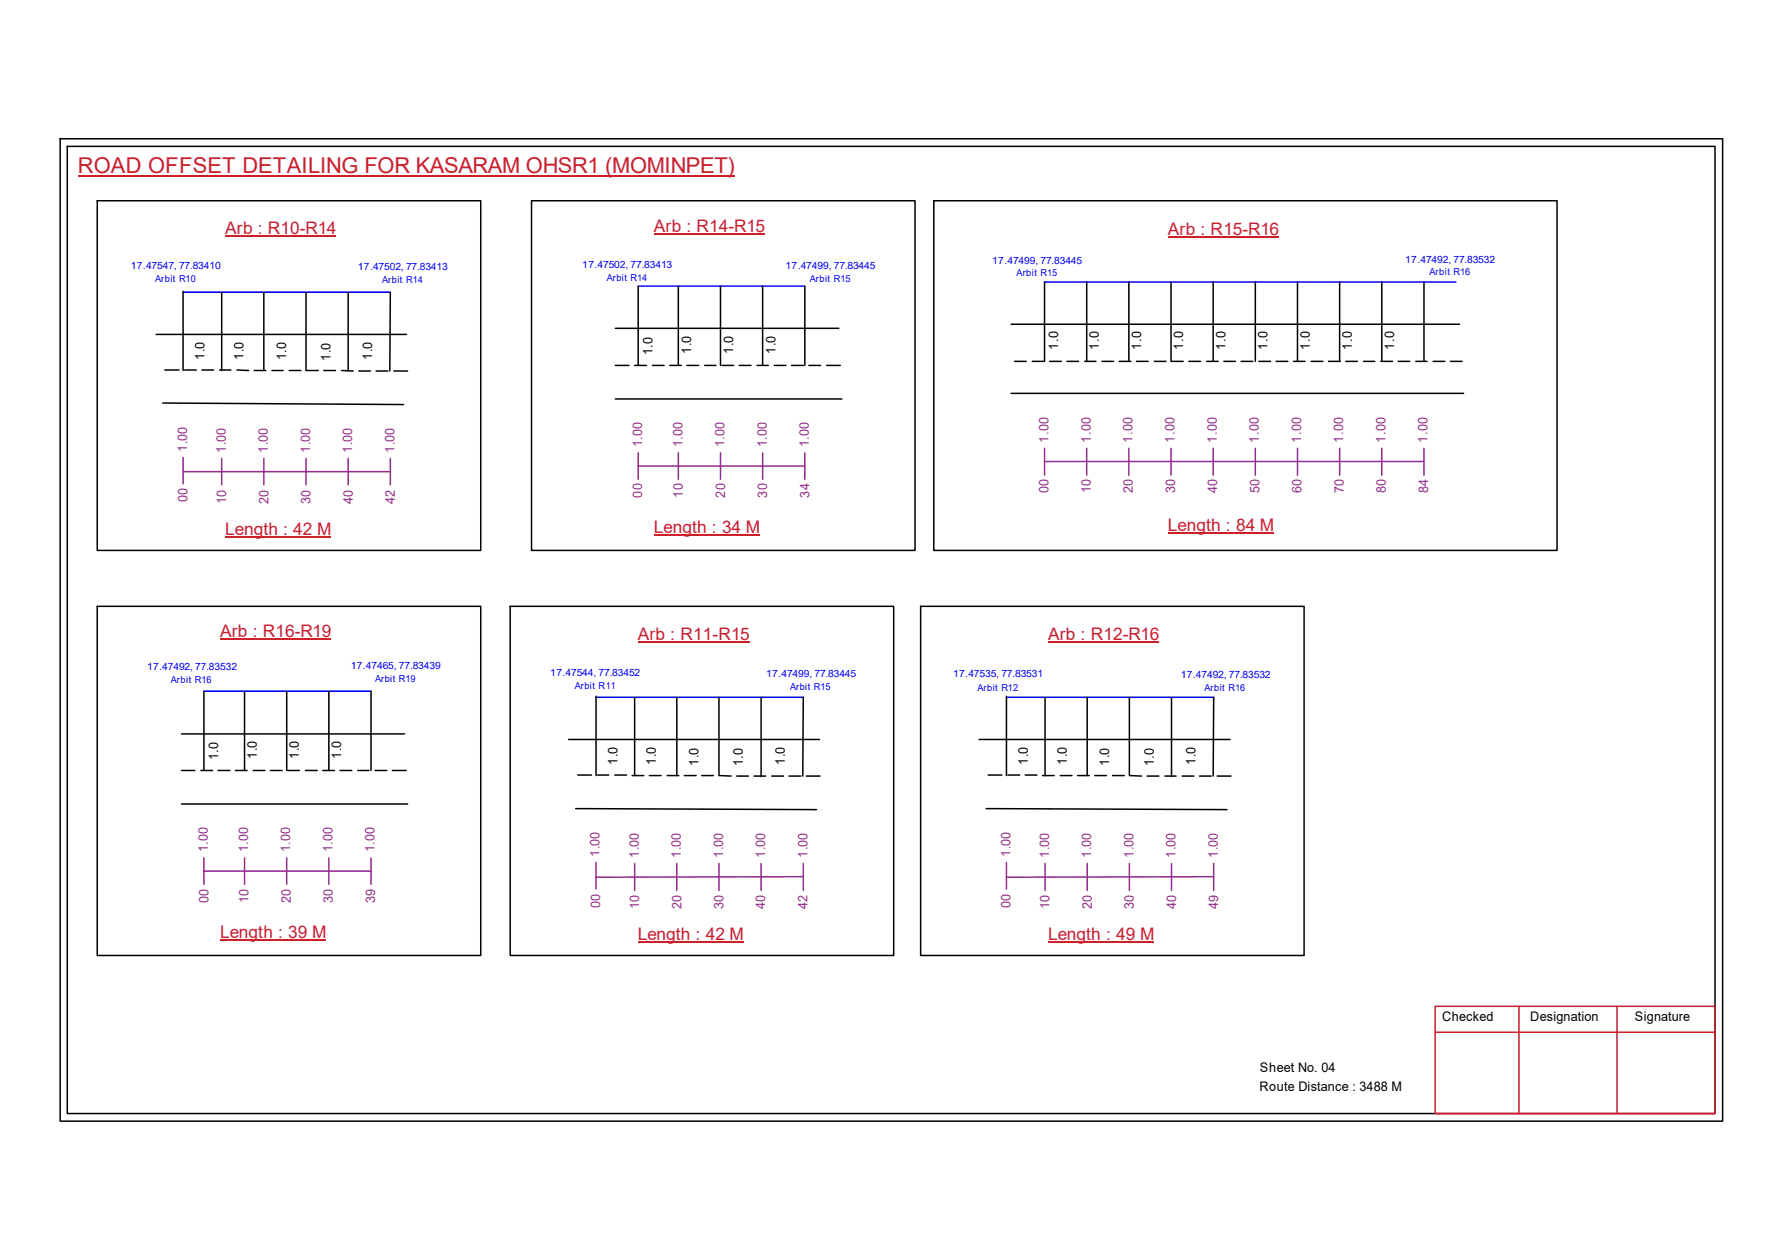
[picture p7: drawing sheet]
<svg xmlns="http://www.w3.org/2000/svg" width="297mm" height="210mm" viewBox="0 0 297 210" stroke-linecap="round" stroke-linejoin="round" font-family="sans-serif">
<g fill="none" stroke="#000" stroke-width=".25">
<path d="M10 23.1h277.1v163.7h-277.1zM11.2 24.4h274.7v161.1h-274.7zM16.2 33.4h63.9v58.3h-63.9zM88.6 33.4h63.9v58.3h-63.9zM155.7 33.4h103.8v58.3h-103.8zM26 55.7h41.8M30.5 48.5v13.2M37 48.7v13M44 48.7v13M51 48.7v13M58 48.7v13.1M65.1 48.7l-.1 13.1"/>
<path d="M102.6 54.7h37.2M106.4 47.7v13.2M113.1 47.7v13.2M120.1 47.7v13.2M127.1 47.7v13.2M134.2 47.7v13.2M168.5 54h74.8M174.1 47v13.2M181.1 47v13.2M188.2 47v13.2M195.2 47v13.2M202.2 47v13.2"/>
<path d="M209.3 47v13.2M216.3 47v13.2M223.3 47v13.2M230.3 47v13.2M237.4 47v13.2M27.1 67.1l40.2 .3M27.5 61.6h2.3M30.8 61.6h1.9M33.7 61.6h1.9M36.6 61.6h1.9M39.5 61.6l1.9 .1M42.4 61.7h1.9"/>
<path d="M45.3 61.7h1.9M48.2 61.7h2M51.1 61.7h1.9M54 61.7h1.9M56.9 61.7l2 .1M59.8 61.8h2M62.7 61.8h1.9M65.7 61.8h2.2M102.6 66.5h37.7M102.6 60.9h2.3M105.8 60.9h1.9M108.8 60.9h1.9"/>
<path d="M111.6 60.9h2M114.5 60.9h2M117.5 60.9h1.8M120.4 60.9h1.9M123.2 60.9h2M126.2 60.9h1.9M129.1 60.9h1.9M131.9 60.9h2M134.8 60.9h2M137.8 60.9h2.3M168.5 65.5h75.5M169.1 60.2h2"/>
<path d="M172.1 60.2h1.8M175 60.2h1.9M177.8 60.2h2M180.8 60.2h1.9M183.7 60.2h1.9M186.6 60.2h1.9M189.4 60.2h2M192.4 60.2h1.9M195.3 60.2h1.9M198.2 60.2h1.9M201.1 60.2h2M204 60.2h1.9"/>
<path d="M206.9 60.2h1.9M209.8 60.2h2M212.7 60.2h2M215.6 60.2h1.9M218.6 60.2h1.9M221.4 60.2h2M224.3 60.2h2M227.3 60.2h1.8M230.2 60.2h1.9M233 60.2h2M236 60.2h1.9M238.9 60.2h1.9"/>
<path d="M241.8 60.2h1.9M16.2 101h63.9v58.2h-63.9zM34 115.1v13.3M40.8 115.1v13.3M47.8 115.1v13.3M54.8 115.1v13.3M61.8 115.1v13.3M85 101h64v58.2h-64zM99.4 116v13.2M105.8 116.2v13M112.8 116.2v13M119.8 116.2v13"/>
<path d="M126.9 116.2v13.2M133.9 116.2l-.1 13.1M153.5 101h63.9v58.2h-63.9zM167.8 116v13.2M174.2 116.2v13M181.2 116.2v13M188.3 116.2v13M195.3 116.2v13.2M202.3 116.2l-.1 13.1M30.3 122.3h37.1M30.3 133.9h37.6M30.3 128.4h2.2"/>
<path d="M33.5 128.4h1.9M36.4 128.4h1.9M39.2 128.4h2M42.2 128.4h2M45.1 128.4h1.9M48 128.4h1.9M50.9 128.4h2M53.8 128.4h1.9M56.7 128.4h1.9M59.6 128.4h1.9M62.5 128.4h2M65.4 128.4h2.3"/>
<path d="M94.8 123.2h41.8M96 134.7l40.1 .2M96.3 129.1h2.3M99.6 129.1h1.9M102.5 129.1h1.9M105.4 129.2h1.9M108.2 129.2h2M111.2 129.2h2M114.1 129.2h1.9M117 129.2h1.9M119.9 129.2l2 .1M122.8 129.3h2"/>
<path d="M125.7 129.3h1.9M128.6 129.3h2M131.5 129.3h2M134.4 129.3h2.3M163.2 123.2h41.8M164.4 134.7l40.1 .2M164.7 129.1h2.3M168 129.1h2M170.9 129.1h1.9M173.8 129.2h1.9M176.7 129.2h2M179.6 129.2h2"/>
<path d="M182.5 129.2h1.9M185.5 129.2h1.9M188.3 129.2l2 .1M191.2 129.3h2M194.2 129.3h1.8M197.1 129.3h1.9M199.9 129.3h2M202.9 129.3h2.3"/>
</g>
<path d="M239.2 167.6h46.7v17.9h-46.7zM239.2 172h46.7M253.2 167.6v17.9M269.5 167.6v17.9" fill="none" stroke="#cc1f26" stroke-width=".25"/>
<path d="M13 29.3h109.5" fill="none" stroke="#cd2027" stroke-width=".25"/>
<path d="M30.5 48.7h34.6M106.4 47.7h27.8M174.1 47h68.6M34 115.1h27.8M99.4 116.2h34.5M167.8 116.2h34.5" fill="none" stroke="#00f" stroke-width=".25"/>
<g fill="none" stroke="#93278f" stroke-width=".25">
<path d="M30.5 78.6h34.6M30.5 76.2v4.4M37 76.4v4.4M44 76.4v4.4M51 76.4v4.4M58 76.4v4.4M65.1 76.4v4.4M106.4 77.6h27.8M106.4 75.4v4.4M113.1 75.4v4.4M120.1 75.4v4.4M127.1 75.4v4.4"/>
<path d="M134.2 75.4v4.4M174.1 76.9h63.3M174.1 74.7v4.5M181.1 74.7v4.5M188.2 74.7v4.5M195.2 74.7v4.5M202.2 74.7v4.5M209.3 74.7v4.5M216.3 74.7v4.5M223.3 74.7v4.5M230.3 74.7v4.5M237.4 74.7v4.5"/>
<path d="M34 145.1h27.8M34 142.9v4.4M40.8 142.9v4.4M47.8 142.9v4.4M54.8 142.9v4.4M61.8 142.9v4.4M99.4 143.7v4.4M105.8 143.8v4.5M112.8 143.8v4.5M119.8 143.8v4.5M126.9 143.8v4.5M133.9 146l-34.5 .1"/>
<path d="M133.9 143.8v4.5M167.8 143.7v4.4M174.2 143.8v4.5M181.2 143.8v4.5M188.3 143.8v4.5M195.3 143.8v4.5M202.3 146l-34.5 .1M202.3 143.8v4.5"/>
</g>
<path d="M37.5 39.4h18.5M109 39h18.5M194.7 39.5h18.4M37.5 89.5h17.7M109 89.2h17.6M194.7 88.8h17.6M36.7 106.5h18.5M106.3 106.9h18.6M174.7 106.9h18.5M36.7 156.6h17.6M106.3 157h17.6M174.7 157h17.6" fill="none" stroke="#cd2027" stroke-width=".17"/>
<text font-size="3.6" fill="#cd2027" x="13" y="28.9">ROAD OFFSET DETAILING FOR KASARAM OHSR1 (MOMINPET)</text>
<g font-size="2.9" fill="#cd2027">
<text x="37.5" y="39">Arb : R10-R14</text>
<text x="109" y="38.7">Arb : R14-R15</text>
<text x="194.7" y="39.2">Arb : R15-R16</text>
<text x="37.5" y="89.2">Length : 42 M</text>
<text x="109" y="88.8">Length : 34 M</text>
<text x="194.7" y="88.5">Length : 84 M</text>
<text x="36.7" y="106.2">Arb : R16-R19</text>
<text x="106.3" y="106.6">Arb : R11-R15</text>
<text x="174.7" y="106.6">Arb : R12-R16</text>
<text x="36.7" y="156.3">Length : 39 M</text>
<text x="106.3" y="156.6">Length : 42 M</text>
<text x="174.7" y="156.6">Length : 49 M</text>
</g>
<g font-size="2.2">
<text x="34.1" y="59.9" transform="rotate(-90 34.1 59.9)">1.0</text>
<text x="40.6" y="59.9" transform="rotate(-90 40.6 59.9)">1.0</text>
<text x="62" y="59.9" transform="rotate(-90 62 59.9)">1.0</text>
<text x="108.8" y="59.2" transform="rotate(-90 108.8 59.2)">1.0</text>
<text x="115.2" y="58.9" transform="rotate(-90 115.2 58.9)">1.0</text>
<text x="122.2" y="58.9" transform="rotate(-90 122.2 58.9)">1.0</text>
<text x="129.2" y="58.9" transform="rotate(-90 129.2 58.9)">1.0</text>
<text x="176.4" y="58.3" transform="rotate(-90 176.4 58.3)">1.0</text>
<text x="183.2" y="58.3" transform="rotate(-90 183.2 58.3)">1.0</text>
<text x="190.2" y="58.3" transform="rotate(-90 190.2 58.3)">1.0</text>
<text x="197.2" y="58.3" transform="rotate(-90 197.2 58.3)">1.0</text>
<text x="204.3" y="58.3" transform="rotate(-90 204.3 58.3)">1.0</text>
<text x="211.3" y="58.3" transform="rotate(-90 211.3 58.3)">1.0</text>
<text x="218.3" y="58.3" transform="rotate(-90 218.3 58.3)">1.0</text>
<text x="225.3" y="58.3" transform="rotate(-90 225.3 58.3)">1.0</text>
<text x="232.4" y="58.3" transform="rotate(-90 232.4 58.3)">1.0</text>
<text x="47.7" y="60" transform="rotate(-90 47.7 60)">1.0</text>
<text x="55.1" y="60.1" transform="rotate(-90 55.1 60.1)">1.0</text>
<text x="36.4" y="126.7" transform="rotate(-90 36.4 126.7)">1.0</text>
<text x="42.8" y="126.4" transform="rotate(-90 42.8 126.4)">1.0</text>
<text x="49.8" y="126.4" transform="rotate(-90 49.8 126.4)">1.0</text>
<text x="56.9" y="126.4" transform="rotate(-90 56.9 126.4)">1.0</text>
<text x="102.9" y="127.4" transform="rotate(-90 102.9 127.4)">1.0</text>
<text x="109.3" y="127.4" transform="rotate(-90 109.3 127.4)">1.0</text>
<text x="116.5" y="127.6" transform="rotate(-90 116.5 127.6)">1.0</text>
<text x="123.8" y="127.7" transform="rotate(-90 123.8 127.7)">1.0</text>
<text x="130.8" y="127.4" transform="rotate(-90 130.8 127.4)">1.0</text>
<text x="171.3" y="127.4" transform="rotate(-90 171.3 127.4)">1.0</text>
<text x="177.8" y="127.4" transform="rotate(-90 177.8 127.4)">1.0</text>
<text x="184.9" y="127.6" transform="rotate(-90 184.9 127.6)">1.0</text>
<text x="192.3" y="127.7" transform="rotate(-90 192.3 127.7)">1.0</text>
<text x="199.3" y="127.4" transform="rotate(-90 199.3 127.4)">1.0</text>
<text x="240.4" y="170.1">Checked</text>
<text x="255.1" y="170.1">Designation</text>
<text x="272.5" y="170.1">Signature</text>
<text x="210" y="178.6">Sheet No. 04</text>
<text x="209.9" y="181.7">Route Distance : 3488 M</text>
</g>
<g font-size="2.2" fill="#93278f">
<text x="31.2" y="75.3" transform="rotate(-90 31.2 75.3)">1.00</text>
<text x="37.6" y="75.4" transform="rotate(-90 37.6 75.4)">1.00</text>
<text x="44.7" y="75.4" transform="rotate(-90 44.7 75.4)">1.00</text>
<text x="51.7" y="75.4" transform="rotate(-90 51.7 75.4)">1.00</text>
<text x="58.7" y="75.4" transform="rotate(-90 58.7 75.4)">1.00</text>
<text x="65.7" y="75.4" transform="rotate(-90 65.7 75.4)">1.00</text>
<text x="107.1" y="74.5" transform="rotate(-90 107.1 74.5)">1.00</text>
<text x="113.7" y="74.5" transform="rotate(-90 113.7 74.5)">1.00</text>
<text x="120.8" y="74.5" transform="rotate(-90 120.8 74.5)">1.00</text>
<text x="127.8" y="74.5" transform="rotate(-90 127.8 74.5)">1.00</text>
<text x="134.8" y="74.5" transform="rotate(-90 134.8 74.5)">1.00</text>
<text x="174.8" y="73.7" transform="rotate(-90 174.8 73.7)">1.00</text>
<text x="181.8" y="73.7" transform="rotate(-90 181.8 73.7)">1.00</text>
<text x="188.8" y="73.7" transform="rotate(-90 188.8 73.7)">1.00</text>
<text x="195.8" y="73.7" transform="rotate(-90 195.8 73.7)">1.00</text>
<text x="202.8" y="73.7" transform="rotate(-90 202.8 73.7)">1.00</text>
<text x="209.8" y="73.7" transform="rotate(-90 209.8 73.7)">1.00</text>
<text x="216.9" y="73.7" transform="rotate(-90 216.9 73.7)">1.00</text>
<text x="223.9" y="73.7" transform="rotate(-90 223.9 73.7)">1.00</text>
<text x="230.9" y="73.7" transform="rotate(-90 230.9 73.7)">1.00</text>
<text x="238" y="73.7" transform="rotate(-90 238 73.7)">1.00</text>
<text x="31.3" y="83.7" transform="rotate(-90 31.3 83.7)">00</text>
<text x="37.7" y="83.9" transform="rotate(-90 37.7 83.9)">10</text>
<text x="44.7" y="83.9" transform="rotate(-90 44.7 83.9)">20</text>
<text x="51.8" y="83.9" transform="rotate(-90 51.8 83.9)">30</text>
<text x="58.8" y="83.9" transform="rotate(-90 58.8 83.9)">40</text>
<text x="65.8" y="83.9" transform="rotate(-90 65.8 83.9)">42</text>
<text x="107.1" y="82.9" transform="rotate(-90 107.1 82.9)">00</text>
<text x="113.8" y="82.9" transform="rotate(-90 113.8 82.9)">10</text>
<text x="120.9" y="82.9" transform="rotate(-90 120.9 82.9)">20</text>
<text x="127.9" y="82.9" transform="rotate(-90 127.9 82.9)">30</text>
<text x="134.9" y="82.9" transform="rotate(-90 134.9 82.9)">34</text>
<text x="174.8" y="82.2" transform="rotate(-90 174.8 82.2)">00</text>
<text x="181.8" y="82.2" transform="rotate(-90 181.8 82.2)">10</text>
<text x="188.8" y="82.2" transform="rotate(-90 188.8 82.2)">20</text>
<text x="195.9" y="82.2" transform="rotate(-90 195.9 82.2)">30</text>
<text x="202.9" y="82.2" transform="rotate(-90 202.9 82.2)">40</text>
<text x="209.9" y="82.2" transform="rotate(-90 209.9 82.2)">50</text>
<text x="217" y="82.2" transform="rotate(-90 217 82.2)">60</text>
<text x="224" y="82.2" transform="rotate(-90 224 82.2)">70</text>
<text x="231" y="82.2" transform="rotate(-90 231 82.2)">80</text>
<text x="238" y="82.2" transform="rotate(-90 238 82.2)">84</text>
<text x="34.7" y="142" transform="rotate(-90 34.7 142)">1.00</text>
<text x="41.4" y="142" transform="rotate(-90 41.4 142)">1.00</text>
<text x="48.4" y="142" transform="rotate(-90 48.4 142)">1.00</text>
<text x="55.4" y="142" transform="rotate(-90 55.4 142)">1.00</text>
<text x="62.4" y="142" transform="rotate(-90 62.4 142)">1.00</text>
<text x="99.9" y="142.7" transform="rotate(-90 99.9 142.7)">1.00</text>
<text x="106.5" y="142.9" transform="rotate(-90 106.5 142.9)">1.00</text>
<text x="113.5" y="142.9" transform="rotate(-90 113.5 142.9)">1.00</text>
<text x="120.5" y="142.9" transform="rotate(-90 120.5 142.9)">1.00</text>
<text x="127.5" y="142.9" transform="rotate(-90 127.5 142.9)">1.00</text>
<text x="134.6" y="142.9" transform="rotate(-90 134.6 142.9)">1.00</text>
<text x="168.4" y="142.7" transform="rotate(-90 168.4 142.7)">1.00</text>
<text x="174.9" y="142.9" transform="rotate(-90 174.9 142.9)">1.00</text>
<text x="181.9" y="142.9" transform="rotate(-90 181.9 142.9)">1.00</text>
<text x="188.9" y="142.9" transform="rotate(-90 188.9 142.9)">1.00</text>
<text x="196" y="142.9" transform="rotate(-90 196 142.9)">1.00</text>
<text x="203" y="142.9" transform="rotate(-90 203 142.9)">1.00</text>
<text x="34.8" y="150.4" transform="rotate(-90 34.8 150.4)">00</text>
<text x="41.4" y="150.4" transform="rotate(-90 41.4 150.4)">10</text>
<text x="48.5" y="150.4" transform="rotate(-90 48.5 150.4)">20</text>
<text x="55.5" y="150.4" transform="rotate(-90 55.5 150.4)">30</text>
<text x="62.5" y="150.4" transform="rotate(-90 62.5 150.4)">39</text>
<text x="100" y="151.2" transform="rotate(-90 100 151.2)">00</text>
<text x="106.5" y="151.4" transform="rotate(-90 106.5 151.4)">10</text>
<text x="113.6" y="151.4" transform="rotate(-90 113.6 151.4)">20</text>
<text x="120.6" y="151.4" transform="rotate(-90 120.6 151.4)">30</text>
<text x="127.5" y="151.4" transform="rotate(-90 127.5 151.4)">40</text>
<text x="134.6" y="151.4" transform="rotate(-90 134.6 151.4)">42</text>
<text x="168.4" y="151.2" transform="rotate(-90 168.4 151.2)">00</text>
<text x="175" y="151.4" transform="rotate(-90 175 151.4)">10</text>
<text x="182" y="151.4" transform="rotate(-90 182 151.4)">20</text>
<text x="189" y="151.4" transform="rotate(-90 189 151.4)">30</text>
<text x="196" y="151.4" transform="rotate(-90 196 151.4)">40</text>
<text x="203.1" y="151.4" transform="rotate(-90 203.1 151.4)">49</text>
</g>
<g font-size="1.7" fill="#00f">
<text x="21.8" y="44.8">17.47547, 77.83410</text>
<text x="59.6" y="45">17.47502, 77.83413</text>
<text x="97.1" y="44.6">17.47502, 77.83413</text>
<text x="130.9" y="44.8">17.47499, 77.83445</text>
<text x="165.4" y="43.9">17.47499, 77.83445</text>
<text x="234.2" y="43.8">17.47492, 77.83532</text>
<text x="24.5" y="111.6">17.47492, 77.83532</text>
<text x="58.5" y="111.5">17.47465, 77.83439</text>
<text x="91.7" y="112.6">17.47544, 77.83452</text>
<text x="127.7" y="112.8">17.47499, 77.83445</text>
<text x="158.9" y="112.9">17.47535, 77.83531</text>
<text x="196.8" y="112.9">17.47492, 77.83532</text>
</g>
<g font-size="1.6" fill="#00f">
<text x="25.9" y="46.9">Arbit R10</text>
<text x="63.7" y="47.2">Arbit R14</text>
<text x="101.1" y="46.7">Arbit R14</text>
<text x="135" y="46.9">Arbit R15</text>
<text x="169.5" y="46.1">Arbit R15</text>
<text x="238.3" y="45.9">Arbit R16</text>
<text x="28.5" y="113.7">Arbit R16</text>
<text x="62.5" y="113.6">Arbit R19</text>
<text x="95.8" y="114.7">Arbit R11</text>
<text x="131.7" y="114.9">Arbit R15</text>
<text x="162.9" y="115.1">Arbit R12</text>
<text x="200.8" y="115.1">Arbit R16</text>
</g>
</svg>
